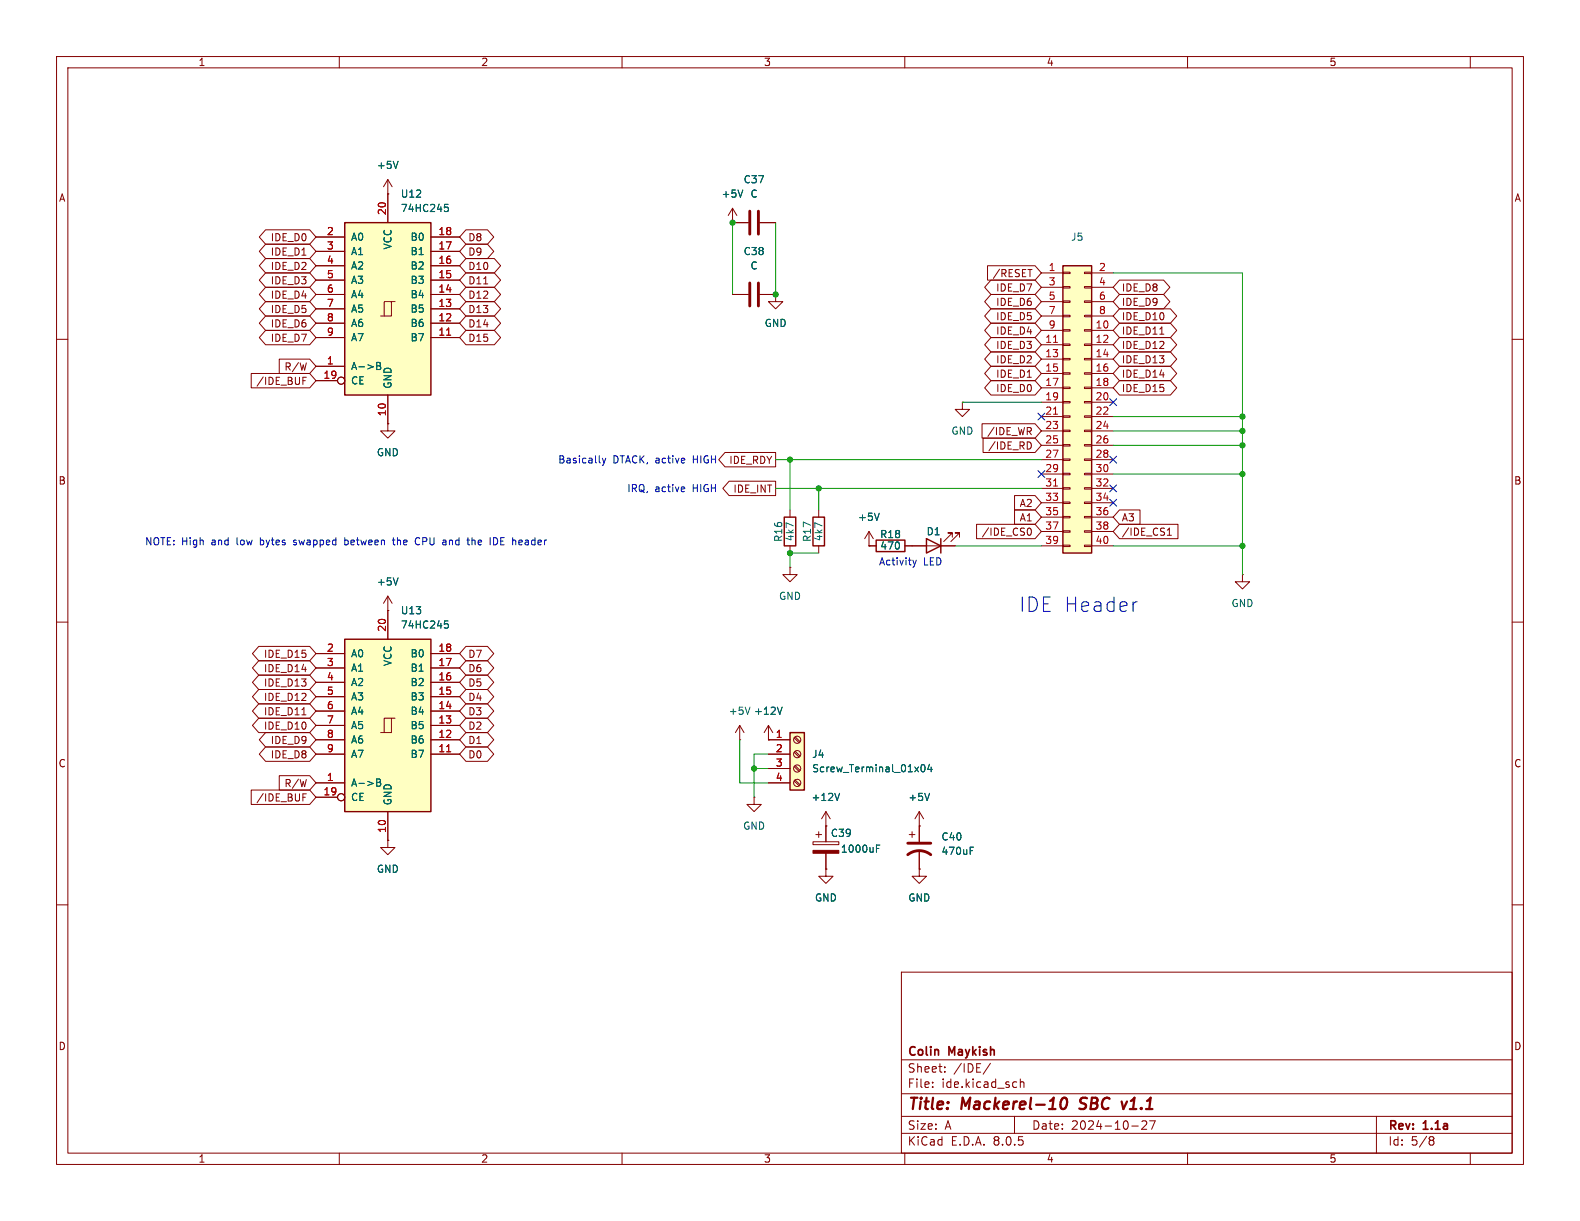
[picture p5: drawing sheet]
<svg xmlns="http://www.w3.org/2000/svg" width="279mm" height="216mm" viewBox="0 0 279 216" stroke-linecap="round" stroke-linejoin="round" font-family="sans-serif">
<g fill="none" stroke="#840000" stroke-width=".18">
<path d="M10 10h259.4v195.9h-259.4zM12 12h255.4v191.9h-255.4zM60 10v2M110 10v2M160 10v2M210 10v2M260 10v2M10 60h2M267.4 60h2M68.6 74.9v1.3h1.2l-1.2 1.3-1.3-1.3h1.3M68.6 74.9h.1M10 110h2"/>
<path d="M267.4 110h2M10 160h2M143.8 148.8h4.5v.6h-4.5zM144.3 147.6h1M144.8 147.1v1M146 153.7v1.2h1.3l-1.3 1.3-1.2-1.3h1.2M146 153.7h.1M146 146.1v2.7M146 150.9v2.8M160.8 147.6h1M161.3 147.1v1M162.6 146.1h.1"/>
<path d="M162.6 153.7v1.2h1.2l-1.2 1.3-1.3-1.3h1.3M162.6 153.7h.1M162.6 143.5l-.8 1.3M162.6 143.5v5.3M162.6 150.4v3.3M162.6 143.5l.7 1.3M267.4 160h2M159.4 171.9h108v32h-108zM159.4 197.4h108M159.4 193.4h108M159.4 187.4h108M164.9 192.1v.2"/>
<path d="M164.9 191.4v.1M167.1 189.4v.2M167.1 188.7v.1M175.1 188l-1.2 1.9M179.4 197.4v3M179.6 191.3l.2 .1M179.8 192.2l-.2 .1M180.4 190.8v1.5M180.4 191.4l.2-.1 .4 .1 .1 .9M200.1 199.1h1.2M201.9 198.3l.6-.1 .2 .1 .1 .3-.9 1.1h.9M203.3 198.2h1l-.7 1.5"/>
<path d="M243.4 197.4v6.5M60 203.9v2M110 203.9v2M159.4 200.4h108M160 203.9v2M210 203.9v2M253 201h.3l.3 .3-.3 .3M253 201.6h.3M253.3 201.6l.2 .2 .1 .4-.3 .3h-.3M260 203.9v2"/>
</g>
<path d="M187.8 194.3a.46 .46 0 0 1 .5-.2 .46 .46 0 0 1 .4 .4 1.15 1.15 0 0 1-.8 1.6l-.2-.1a1.54 1.54 0 0 1 .1-1.7zM190.9 196l.2 .1M191.2 194.3l-.2 .4 .1 .2M199.3 194.8l-.6 1.3" fill="none" stroke="#840000" stroke-width=".4"/>
<path d="M155 150h.4M155 149.4h.6M164.4 140.3l-.4 1.2M171.6 150.4h.4M171.6 149.8h.6" fill="none" stroke="#006464" stroke-width=".18"/>
<path d="M160.5 151.1a3.3 3.3 0 0 1 4.1 0M160.5 149.1h4.1" fill="none" stroke="#840000" stroke-width=".51"/>
<path d="M143.8 150.4h4.5v.5h-4.5z" fill="#840000" stroke="#840000" stroke-width=".18"/>
<path d="M139.7 129.5h2.5v10.2h-2.5z" fill="#ffffc2"/>
<path d="M139.7 129.5h2.5v10.2h-2.5z" fill="none" stroke="#840000" stroke-width=".25"/>
<g fill="none" stroke="#840000" stroke-width=".18">
<path d="M135.9 130.8h3.8M135.9 133.4h3.8M135.9 135.9h3.8M135.9 138.4h3.8M140.4 138.1l.9 .8M140.4 135.6l.9 .8M140.4 133l.9 .9M140.4 130.5l.9 .8M140.6 137.9l.9 .9M140.6 135.4l.9 .8M140.6 132.8l.9 .9M140.6 130.3l.9 .8"/>
<path d="M146 146.1h.1M146 143.5l-.7 1.3M146 143.5v2.6M146 143.5l.8 1.3"/>
<circle cx="141" cy="130.8" r=".63"/>
<circle cx="141" cy="138.4" r=".63"/>
<circle cx="141" cy="133.3" r=".63"/>
<circle cx="141" cy="135.9" r=".63"/>
</g>
<path d="M163 135.3l.2-.1a.68 .68 0 0 1 .4 .6 .68 .68 0 0 1-.4 .7l-.2-.2-.1-.3zM164.4 135.1l-.3 .9h.7M164.7 135.6v.9M148.5 140.3l-.5 1.2" fill="none" stroke="#006464" stroke-width=".18"/>
<path d="M188 47h5v50.8h-5z" fill="#ffffc2"/>
<g fill="none" stroke="#840000" stroke-width=".18">
<path d="M129.5 39.4h.1M129.5 36.8l-.7 1.3M129.5 36.8v2.6M129.5 36.8l.8 1.3M129.5 39.4h2.8M134.4 39.4h2.8M129.5 52.1h2.8M134.4 52.1h2.8M137.2 52.1v1.2h1.2l-1.2 1.3-1.3-1.3h1.3M137.2 52.1h.1M184.1 48.3h3.9M184.1 58.4h3.9"/>
<path d="M184.1 50.8h3.9M184.1 53.3h3.9M184.1 55.9h3.9M188 58.3h1.2v.2h-1.2zM188 55.8h1.2v.2h-1.2zM188 53.2h1.2v.3h-1.2zM188 50.7h1.2v.2h-1.2zM188 48.1h1.2v.3h-1.2zM191.8 58.3h1.2v.2h-1.2zM191.8 55.8h1.2v.2h-1.2zM191.8 53.2h1.2v.3h-1.2zM191.8 50.7h1.2v.2h-1.2z"/>
<path d="M191.8 48.1h1.2v.3h-1.2zM193 48.3h3.8M193 58.4h3.8M193 50.8h3.8M193 53.3h3.8M193 55.9h3.8M170.2 71.1v1.3h1.2l-1.2 1.3-1.3-1.3h1.3M170.2 71.1h.1M184.1 61h3.9M184.1 63.5h3.9M184.1 66h3.9M184.1 68.6h3.9"/>
<path d="M184.1 71.1h3.9M184.1 73.7h3.9M184.1 76.2h3.9M184.1 78.7h3.9M188 78.6h1.2v.3h-1.2zM188 76.1h1.2v.2h-1.2zM188 73.5h1.2v.3h-1.2zM188 71h1.2v.2h-1.2zM188 68.5h1.2v.2h-1.2zM188 65.9h1.2v.3h-1.2zM188 63.4h1.2v.2h-1.2zM188 60.8h1.2v.3h-1.2z"/>
<path d="M191.8 78.6h1.2v.3h-1.2zM191.8 76.1h1.2v.2h-1.2zM191.8 73.5h1.2v.3h-1.2zM191.8 71h1.2v.2h-1.2zM191.8 68.5h1.2v.2h-1.2zM191.8 65.9h1.2v.3h-1.2zM191.8 63.4h1.2v.2h-1.2zM191.8 60.8h1.2v.3h-1.2zM193 61h3.8M193 63.5h3.8M193 66h3.8M193 68.6h3.8"/>
<path d="M193 71.1h3.8M193 73.7h3.8M193 76.2h3.8M193 78.7h3.8M139.7 90.2v1.2M139.7 96.5v1.3M144.8 90.2v1.2M144.8 96.5v1.3M153.7 96.5h.1M153.7 96.5h1.2M153.7 94l-.8 1.3M153.7 94v2.5"/>
<path d="M153.7 94l.7 1.3M160 96.5h8.9M168.4 95v-.8h-.8h.8l-1.5 1.6M169.7 95v-.8h-.8h.8l-1.6 1.6M184.1 81.3h3.9M184.1 83.8h3.9M184.1 86.4h3.9M184.1 88.9h3.9M184.1 91.4h3.9M184.1 94h3.9M184.1 96.5h3.9M188 96.4h1.2v.2h-1.2z"/>
<path d="M188 93.9h1.2v.2h-1.2zM188 91.3h1.2v.3h-1.2zM188 88.8h1.2v.2h-1.2zM188 86.2h1.2v.3h-1.2zM188 83.7h1.2v.2h-1.2zM188 81.2h1.2v.2h-1.2zM191.8 96.4h1.2v.2h-1.2zM191.8 93.9h1.2v.2h-1.2zM191.8 91.3h1.2v.3h-1.2zM191.8 88.8h1.2v.2h-1.2zM191.8 86.2h1.2v.3h-1.2zM191.8 83.7h1.2v.2h-1.2z"/>
<path d="M191.8 81.2h1.2v.2h-1.2zM193 81.3h3.8M193 83.8h3.8M193 86.4h3.8M193 88.9h3.8M193 91.4h3.8M193 94h3.8M193 96.5h3.8M68.6 108h.1M68.6 105.4l-.8 1.3M68.6 105.4v2.6M68.6 105.4l.7 1.3"/>
<path d="M139.7 100.3v1.3h1.3l-1.3 1.3-1.3-1.3h1.3M139.7 100.3h.1M130.8 130.8h.1M130.8 128.3l-.8 1.2M130.8 128.3v2.5M130.8 128.3l.8 1.2M135.9 130.8h.1M135.9 128.3l-.8 1.2M135.9 128.3v2.5M135.9 128.3l.8 1.2M68.6 148.6v1.3h1.2l-1.2 1.2-1.3-1.2h1.3M68.6 148.6h.1"/>
</g>
<path d="M188 47h5v50.8h-5zM138.7 91.4h2v5.1h-2zM143.8 91.4h2v5.1h-2zM154.9 95.5h5.1v2h-5.1zM163.8 95.3l2.6 1.2-2.6 1.3zM166.4 95.3v2.5" fill="none" stroke="#840000" stroke-width=".25"/>
<path d="M186.3 60.5h.7M186.3 73.2h.7M186.3 85.9h.7" fill="none" stroke="#a90000" stroke-width=".18"/>
<path d="M132.6 37.3v4.1M134.1 37.3v4.1M132.6 50v4.1M134.1 50v4.1" fill="none" stroke="#840000" stroke-width=".51"/>
<path d="M131.4 33.6l-.5 1.3M155.5 90.7l-.4 1.3M70.4 102.2l-.4 1.2M132.6 125l-.4 1.3M138.3 125l-.4 1.3" fill="none" stroke="#006464" stroke-width=".18"/>
<path d="M61 113h15.2v30.5h-15.2z" fill="#ffffc2"/>
<g fill="none" stroke="#840000" stroke-width=".18">
<path d="M55.9 118.1h5.1M55.9 115.6h5.1M68.6 108v5M76.2 118.1h5.1M76.2 115.6h5.1M219.7 101.6v1.3h1.3l-1.3 1.2-1.3-1.2h1.3M219.7 101.6h.1M55.9 138.4h5.1M55.9 133.4h5.1M55.9 130.8h5.1M55.9 128.3h5.1M55.9 125.7h5.1"/>
<path d="M55.9 123.2h5.1M55.9 120.7h5.1M69.2 127h-1.3v2.5M69.8 127h-.6v2.5h-1.9M76.2 133.4h5.1M76.2 130.8h5.1M76.2 128.3h5.1M76.2 125.7h5.1M76.2 123.2h5.1M76.2 120.7h5.1M55.9 141h3.8M68.6 143.5v5.1"/>
<circle cx="60.3" cy="141" r=".63"/>
</g>
<path d="M61 113h15.2v30.5h-15.2z" fill="none" stroke="#840000" stroke-width=".25"/>
<path d="M78.6 109.8h.6M78.7 110.3h.3l.3 .2-.1 .4-.5 .2M66.6 137.7h.4l.3 .3-.3 .3 .3 .2v.3l-.2 .2h-.5zM66.6 138.3h.4" fill="none" stroke="#006464" stroke-width=".18"/>
<path d="M79 132.9h.7" fill="none" stroke="#a90000" stroke-width=".18"/>
<path d="M61 39.4h15.2v30.5h-15.2z" fill="#ffffc2"/>
<g fill="none" stroke="#840000" stroke-width=".18">
<path d="M68.6 34.3h.1M68.6 31.8v7.6M68.6 31.8l-.8 1.2M68.6 31.8l.7 1.2M129.5 39.4h.1M129.5 39.4h2.8M134.4 39.4h2.8M47 58.4h7.8l1.1 1.3-1.1 1.3h-7.8l-1.1-1.3zM47 40.6h7.8l1.1 1.3-1.1 1.3h-7.8l-1.1-1.3zM47 45.7h7.8l1.1 1.3-1.1 1.3h-7.8l-1.1-1.3zM47 43.2h7.8l1.1 1.3-1.1 1.2h-7.8l-1.1-1.2zM47 50.8h7.8l1.1 1.3-1.1 1.2h-7.8l-1.1-1.2z"/>
<path d="M47 55.9h7.8l1.1 1.3-1.1 1.2h-7.8l-1.1-1.2zM47 53.3h7.8l1.1 1.3-1.1 1.3h-7.8l-1.1-1.3zM47 48.3h7.8l1.1 1.2-1.1 1.3h-7.8l-1.1-1.3zM55.9 59.7h5.1M55.9 57.2h5.1M55.9 54.6h5.1M55.9 52.1h5.1M55.9 49.5h5.1M55.9 47h5.1M55.9 44.5h5.1M55.9 41.9h5.1M69.2 53.3h-1.3v2.6"/>
<path d="M69.8 53.3h-.6v2.6h-1.9M76.2 59.7h5.1M76.2 57.2h5.1M76.2 54.6h5.1M76.2 52.1h5.1M76.2 49.5h5.1M76.2 47h5.1M76.2 44.5h5.1M76.2 41.9h5.1M82.4 43.2h3.8l1.1 1.3-1.1 1.2h-3.8l-1.1-1.2zM82.4 40.6h3.8l1.1 1.3-1.1 1.3h-3.8l-1.1-1.3zM82.4 48.3h5l1.1 1.2-1.1 1.3h-5l-1.1-1.3z"/>
<path d="M82.4 50.8h5l1.1 1.3-1.1 1.2h-5l-1.1-1.2zM82.4 45.7h5l1.1 1.3-1.1 1.3h-5l-1.1-1.3zM82.4 55.9h5l1.1 1.3-1.1 1.2h-5l-1.1-1.2zM82.4 58.4h5l1.1 1.3-1.1 1.3h-5l-1.1-1.3zM82.4 53.3h5l1.1 1.3-1.1 1.3h-5l-1.1-1.3zM85.5 50.2h.8M129.5 52.1h2.8M134.4 52.1h2.8M137.2 52.1h.1M174.6 47h8.4l1.1 1.3-1.1 1.2h-8.4zM175.2 57.1h7.8l1.1 1.3-1.1 1.3h-7.8l-1.1-1.3zM175.2 59.7h7.8l1.1 1.3-1.1 1.2h-7.8l-1.1-1.2z"/>
<path d="M175.2 52.1h7.8l1.1 1.2-1.1 1.3h-7.8l-1.1-1.3zM175.2 54.6h7.8l1.1 1.3-1.1 1.3h-7.8l-1.1-1.3zM175.2 49.5h7.8l1.1 1.3-1.1 1.3h-7.8l-1.1-1.3zM181.8 47.7h.7M198 49.5h7.8l1.1 1.3-1.1 1.3h-7.8l-1.2-1.3zM198 54.6h9l1.1 1.3-1.1 1.3h-9l-1.2-1.3zM198 59.7h9l1.1 1.3-1.1 1.2h-9l-1.2-1.2zM198 57.1h9l1.1 1.3-1.1 1.3h-9l-1.2-1.3zM198 52.1h7.8l1.1 1.2-1.1 1.3h-7.8l-1.2-1.3zM205.1 59.1h.7M44.4 66h10.4l1.1 1.3-1.1 1.3h-10.4zM49.4 63.5h5.4l1.1 1.3-1.1 1.2h-5.4z"/>
<path d="M53.6 67.3h.4M53.6 66.7h.6M55.9 64.8h5.1M55.9 67.3h3.8M68.6 74.9h.1M68.6 69.9v5M173.7 74.9h9.3l1.1 1.3-1.1 1.3h-9.3zM173.8 77.5h9.2l1.1 1.2-1.1 1.3h-9.2zM175.2 62.2h7.8l1.1 1.3-1.1 1.3h-7.8l-1.1-1.3zM175.2 67.3h7.8l1.1 1.3-1.1 1.3h-7.8l-1.1-1.3zM175.2 64.8h7.8l1.1 1.2-1.1 1.3h-7.8l-1.1-1.3zM182.1 78.2l.3 .5-.3 .6"/>
<path d="M198 64.8h9l1.1 1.2-1.1 1.3h-9l-1.2-1.3zM198 62.2h9l1.1 1.3-1.1 1.3h-9l-1.2-1.3zM198 67.3h9l1.1 1.3-1.1 1.3h-9l-1.2-1.3zM128.2 80h9v2.6h-9l-1.1-1.3zM128.9 85.1h8.3v2.5h-8.3l-1.1-1.2zM153.7 96.5h.1M153.7 96.5h1.2M160 96.5h3.8M166.4 96.5h2.5M172.7 92.7h10.3l1.1 1.3-1.1 1.3h-10.3zM179.4 87.6h3.6l1.1 1.3-1.1 1.3h-3.6zM179.4 90.2h3.6l1.1 1.2-1.1 1.3h-3.6z"/>
<path d="M181.8 93.4h.2a.68 .68 0 0 1 .4 .6 .68 .68 0 0 1-.4 .7l-.2-.1M198 92.7h10.3v2.6h-10.3l-1.2-1.3zM198 90.2h3.6v2.5h-3.6l-1.2-1.3zM206.4 94.7h.7M206.4 93.7l.4-.3v1.3M45.8 119.4h9l1.1 1.3-1.1 1.2h-9l-1.2-1.2zM45.8 116.8h9l1.1 1.3-1.1 1.3h-9l-1.2-1.3zM45.8 114.3h9l1.1 1.3-1.1 1.2h-9l-1.2-1.2zM55.9 118.1h5.1M55.9 115.6h5.1M68.6 108h.1M68.6 108v5"/>
<path d="M76.2 118.1h5.1M76.2 115.6h5.1M82.4 119.4h3.8l1.1 1.3-1.1 1.2h-3.8l-1.1-1.2zM82.4 116.8h3.8l1.1 1.3-1.1 1.3h-3.8l-1.1-1.3zM82.4 114.3h3.8l1.1 1.3-1.1 1.2h-3.8l-1.1-1.2zM44.4 139.7h10.4l1.1 1.3-1.1 1.2h-10.4zM45.8 124.5h9l1.1 1.2-1.1 1.3h-9l-1.2-1.3zM45.8 127h9l1.1 1.3-1.1 1.2h-9l-1.2-1.2zM45.8 121.9h9l1.1 1.3-1.1 1.3h-9l-1.2-1.3zM47 132.1h7.8l1.1 1.3-1.1 1.2h-7.8l-1.1-1.2zM47 129.5h7.8l1.1 1.3-1.1 1.3h-7.8l-1.1-1.3zM49.4 137.2h5.4l1.1 1.2-1.1 1.3h-5.4z"/>
<path d="M53.4 126.4h.7M55.9 130.8h5.1M55.9 133.4h5.1M55.9 138.4h5.1M55.9 128.3h5.1M55.9 125.7h5.1M55.9 123.2h5.1M55.9 120.7h5.1M76.2 130.8h5.1M76.2 133.4h5.1M76.2 128.3h5.1M76.2 125.7h5.1"/>
<path d="M76.2 123.2h5.1M76.2 120.7h5.1M82.4 127h3.8l1.1 1.3-1.1 1.2h-3.8l-1.1-1.2zM82.4 124.5h3.8l1.1 1.2-1.1 1.3h-3.8l-1.1-1.3zM82.4 129.5h3.8l1.1 1.3-1.1 1.3h-3.8l-1.1-1.3zM82.4 121.9h3.8l1.1 1.3-1.1 1.3h-3.8l-1.1-1.3zM82.4 132.1h3.8l1.1 1.3-1.1 1.2h-3.8l-1.1-1.2zM135.9 130.8h.1M135.9 130.8h3.8M135.9 133.4h3.8M135.9 135.9h3.8M135.9 138.4h3.8"/>
<path d="M53.6 141h.4M53.6 140.4h.6M55.9 141h3.8M68.6 148.6h.1M68.6 143.5v5.1M133.3 141v1.2h1.3l-1.3 1.3-1.2-1.3h1.2M133.3 141h.1M146 146.1h.1M146 153.7h.1M146 146.1v2.7M146 150.9v2.8M162.6 153.7h.1"/>
<path d="M162.6 146.1h.1M162.6 146.1v2.7M162.6 150.4v3.3"/>
<circle cx="60.3" cy="67.3" r=".63"/>
<circle cx="60.3" cy="141" r=".63"/>
</g>
<path d="M61 39.4h15.2v30.5h-15.2z" fill="none" stroke="#840000" stroke-width=".25"/>
<g fill="none" stroke="#006464" stroke-width=".18">
<path d="M70.4 28.5l-.4 1.3M78.6 36.1h.6M78.7 36.6h.3l.3 .3-.1 .4-.5 .1M131.4 33.6l-.5 1.3M66.6 64.1h.4l.3 .2-.3 .4 .3 .1v.3l-.2 .2h-.5zM66.6 64.7h.4M155.5 90.7l-.4 1.3M70.4 102.2l-.4 1.2M78.6 109.8h.6M78.7 110.3h.3l.3 .2-.1 .4-.5 .2M66.6 137.7h.4l.3 .3-.3 .3 .3 .2v.3l-.2 .2h-.5zM66.6 138.3h.4"/>
<path d="M138.3 125l-.4 1.3M163 135.3l.2-.1a.68 .68 0 0 1 .4 .6 .68 .68 0 0 1-.4 .7l-.2-.2-.1-.3zM164.4 135.1l-.3 .9h.7M164.7 135.6v.9M148.5 140.3l-.5 1.2M155 150h.4M155 149.4h.6M164.4 140.3l-.4 1.2M171.6 150.4h.4M171.6 149.8h.6"/>
</g>
<path d="M79 59.3h.7M79 132.9h.7" fill="none" stroke="#a90000" stroke-width=".18"/>
<g fill="none" stroke="#0000c2" stroke-width=".18">
<path d="M51.9 96.3h.1M52.1 95.5l-.2 .2 .2 .2M61 95.1v1.2M61 96.3h.3M61.3 95.5l-.3 .1M69.4 95.5h.5M69.6 95.1v1.1l.3 .1M73.6 96.2l.3 .1 .3-.1M74.2 95.2l-.3-.1-.3 .2M83.5 95.1v1.2M83.8 95.5l-.3 .1M87.3 95.1a.64 .64 0 0 1 .7 .6 .64 .64 0 0 1-.7 .6"/>
<path d="M91.8 95.6h.5M91.8 96.3h.5M92.4 95.8l-.6 .1M106.5 81l.3 .9M106.8 81.9l-.3 .4M107.1 81l-.3 .9M120.9 86.1l.2 .3-.6 .1M121 86.9h-.1M161.4 99.1l.3 .8M161.7 99.9l-.3 .4M162 99.1l-.3 .8M200.9 106.4h.2"/>
</g>
<g fill="none" stroke="#009600" stroke-width=".18">
<path d="M129.5 39.4v12.7M137.2 39.4v12.7M196.8 48.3h22.9v53.3M170.2 71.1h13.9M196.8 78.7h22.9M196.8 73.7h22.9M196.8 76.2h22.9M137.2 81.3h46.9M137.2 86.4h46.9M139.7 81.3v8.9M144.8 97.8h-5.1v2.5M144.8 86.4v3.8"/>
<path d="M168.9 96.5h15.2M196.8 83.8h22.9M196.8 96.5h22.9M130.8 130.8v7.6h5.1M133.3 135.9h2.6M135.9 133.4h-2.6v7.6"/>
</g>
<path d="M183.5 73.1l1.3 1.2M184.8 73.1l-1.3 1.2M196.2 70.5l1.3 1.2M197.5 70.5l-1.3 1.2M183.5 83.2l1.3 1.2M184.8 83.2l-1.3 1.2M196.2 85.8l1.3 1.2M196.2 80.7l1.3 1.2M196.2 88.3l1.3 1.2M197.5 85.8l-1.3 1.2M197.5 80.7l-1.3 1.2M197.5 88.3l-1.3 1.2" fill="none" stroke="#000084" stroke-width=".18"/>
<g fill="#009600" stroke="#009600" stroke-width=".18">
<circle cx="137.2" cy="52.1" r=".46"/>
<circle cx="139.7" cy="81.3" r=".46"/>
<circle cx="139.7" cy="97.8" r=".46"/>
<circle cx="133.3" cy="135.9" r=".46"/>
<circle cx="144.8" cy="86.4" r=".46"/>
<circle cx="129.5" cy="39.4" r=".46"/>
<circle cx="219.7" cy="76.2" r=".46"/>
<circle cx="219.7" cy="78.7" r=".46"/>
<circle cx="219.7" cy="73.7" r=".46"/>
<circle cx="219.7" cy="83.8" r=".46"/>
<circle cx="219.7" cy="96.5" r=".46"/>
</g>
<text font-size="3.5" fill="#0000c2" x="180.2" y="108.4">IDE Header</text>
<g font-size="2.8" fill="#840000">
<text x="160.4" y="196.8">Title:</text>
<text x="170.1" y="196.8">Mackerel-10</text>
<text x="191.8" y="196.8">SBC</text>
<text x="200" y="196.8">v1.1</text>
</g>
<g font-size="2.1" fill="#840000">
<text x="160.4" y="189.9">Sheet:</text>
<text x="160.4" y="187.1">Colin</text>
<text x="167.9" y="187.1">Maykish</text>
<text x="168.6" y="189.9">/IDE/</text>
<text x="160.4" y="192.6">File:</text>
<text x="166.5" y="192.6">ide.kicad_sch</text>
<text x="160.4" y="202.8">KiCad</text>
<text x="160.4" y="200">Size:</text>
<text x="167.1" y="200">A</text>
<text x="168.1" y="202.8">E.D.A.</text>
<text x="175.7" y="202.8">8.0.5</text>
<text x="182.4" y="200">Date:</text>
<text x="189.4" y="200">2024-10-27</text>
<text x="245.4" y="200.2">Rev:</text>
<text x="245.4" y="202.8">Id:</text>
<text x="249.5" y="202.8">5/8</text>
<text x="251.8" y="200.2">1.1a</text>
</g>
<g font-size="1.8" fill="#840000">
<text x="35" y="11.9">1</text>
<text x="85" y="11.9">2</text>
<text x="135" y="11.9">3</text>
<text x="185" y="11.9">4</text>
<text x="235" y="11.9">5</text>
<text x="10.3" y="35.9">A</text>
<text x="267.7" y="35.9">A</text>
<text x="47.8" y="42.9">IDE_D0</text>
<text x="47.8" y="47.9">IDE_D2</text>
<text x="47.8" y="45.4">IDE_D1</text>
<text x="82.7" y="45.4">D9</text>
<text x="82.7" y="42.9">D8</text>
<text x="82.7" y="47.9">D10</text>
<text x="47.8" y="53">IDE_D4</text>
<text x="47.8" y="50.5">IDE_D3</text>
<text x="82.7" y="50.5">D11</text>
<text x="82.7" y="53">D12</text>
<text x="175.4" y="49.2">/RESET</text>
<text x="176" y="51.8">IDE_D7</text>
<text x="198.3" y="51.8">IDE_D8</text>
<text x="47.8" y="58.1">IDE_D6</text>
<text x="47.8" y="55.6">IDE_D5</text>
<text x="82.7" y="58.1">D14</text>
<text x="82.7" y="55.6">D13</text>
<text x="176" y="59.4">IDE_D4</text>
<text x="176" y="54.3">IDE_D6</text>
<text x="176" y="56.8">IDE_D5</text>
<text x="198.3" y="56.8">IDE_D10</text>
<text x="198.3" y="59.4">IDE_D11</text>
<text x="198.3" y="54.3">IDE_D9</text>
<text x="47.8" y="60.6">IDE_D7</text>
<text x="50.2" y="65.7">R/W</text>
<text x="82.7" y="60.6">D15</text>
<text x="176" y="64.5">IDE_D2</text>
<text x="176" y="61.9">IDE_D3</text>
<text x="198.3" y="61.9">IDE_D12</text>
<text x="198.3" y="64.5">IDE_D13</text>
<text x="45.2" y="68.3">/IDE_BUF</text>
<text x="176" y="69.5">IDE_D0</text>
<text x="176" y="67">IDE_D1</text>
<text x="198.3" y="67">IDE_D14</text>
<text x="198.3" y="69.5">IDE_D15</text>
<text x="174.5" y="77.2">/IDE_WR</text>
<text x="128.9" y="82.2">IDE_RDY</text>
<text x="174.7" y="79.7">/IDE_RD</text>
<text x="10.3" y="85.9">B</text>
<text x="129.6" y="87.3">IDE_INT</text>
<text x="180.2" y="89.9">A2</text>
<text x="267.7" y="85.9">B</text>
<text x="173.5" y="94.9">/IDE_CS0</text>
<text x="180.2" y="92.4">A1</text>
<text x="198.3" y="94.9">/IDE_CS1</text>
<text x="198.3" y="92.4">A3</text>
<text x="46.6" y="119.1">IDE_D14</text>
<text x="46.6" y="116.5">IDE_D15</text>
<text x="82.7" y="119.1">D6</text>
<text x="82.7" y="116.5">D7</text>
<text x="46.6" y="124.1">IDE_D12</text>
<text x="46.6" y="121.6">IDE_D13</text>
<text x="82.7" y="121.6">D5</text>
<text x="82.7" y="124.1">D4</text>
<text x="46.6" y="126.7">IDE_D11</text>
<text x="46.6" y="129.2">IDE_D10</text>
<text x="47.8" y="131.8">IDE_D9</text>
<text x="82.7" y="129.2">D2</text>
<text x="82.7" y="126.7">D3</text>
<text x="82.7" y="131.8">D1</text>
<text x="10.3" y="135.9">C</text>
<text x="47.8" y="134.3">IDE_D8</text>
<text x="82.7" y="134.3">D0</text>
<text x="267.7" y="135.9">C</text>
<text x="45.2" y="141.9">/IDE_BUF</text>
<text x="50.2" y="139.4">R/W</text>
<text x="10.3" y="185.9">D</text>
<text x="267.7" y="185.9">D</text>
<text x="35" y="205.8">1</text>
<text x="85" y="205.8">2</text>
<text x="135" y="205.8">3</text>
<text x="185" y="205.8">4</text>
<text x="235" y="205.8">5</text>
</g>
<g font-size="1.8" fill="#006464">
<text x="66.5" y="30.1">+5V</text>
<text x="70.8" y="35.2">U12</text>
<text x="127.5" y="35.2">+5V</text>
<text x="131.4" y="32.6">C37</text>
<text x="132.6" y="35.2">C</text>
<text x="70.8" y="37.7">74HC245</text>
<text x="62" y="42.8">A0</text>
<text x="62" y="45.3">A1</text>
<text x="62" y="47.9">A2</text>
<text x="69.4" y="44.2" transform="rotate(-90 69.4 44.2)">VCC</text>
<text x="72.5" y="47.9">B2</text>
<text x="72.5" y="45.3">B1</text>
<text x="72.5" y="42.8">B0</text>
<text x="131.4" y="45.3">C38</text>
<text x="132.6" y="47.9">C</text>
<text x="189.3" y="42.8">J5</text>
<text x="62" y="50.4">A3</text>
<text x="62" y="52.9">A4</text>
<text x="72.5" y="52.9">B4</text>
<text x="72.5" y="50.4">B3</text>
<text x="62" y="55.5">A5</text>
<text x="62" y="58">A6</text>
<text x="72.5" y="58">B6</text>
<text x="72.5" y="55.5">B5</text>
<text x="135.1" y="58">GND</text>
<text x="62" y="65.6">A-&gt;B</text>
<text x="62" y="60.6">A7</text>
<text x="72.5" y="60.6">B7</text>
<text x="62" y="68.2">CE</text>
<text x="69.4" y="68.8" transform="rotate(-90 69.4 68.8)">GND</text>
<text x="168.1" y="77.1">GND</text>
<text x="66.5" y="80.9">GND</text>
<text x="138.5" y="95.9" transform="rotate(-90 138.5 95.9)">R16</text>
<text x="140.6" y="95.8" transform="rotate(-90 140.6 95.8)">4k7</text>
<text x="143.6" y="95.9" transform="rotate(-90 143.6 95.9)">R17</text>
<text x="145.6" y="95.8" transform="rotate(-90 145.6 95.8)">4k7</text>
<text x="151.6" y="92.3">+5V</text>
<text x="155.5" y="95.4">R18</text>
<text x="163.8" y="94.8">D1</text>
<text x="155.6" y="97.4">470</text>
<text x="66.5" y="103.7">+5V</text>
<text x="137.7" y="106.3">GND</text>
<text x="217.7" y="107.5">GND</text>
<text x="70.8" y="108.8">U13</text>
<text x="70.8" y="111.4">74HC245</text>
<text x="62" y="116.4">A0</text>
<text x="62" y="119">A1</text>
<text x="69.4" y="117.9" transform="rotate(-90 69.4 117.9)">VCC</text>
<text x="72.5" y="119">B1</text>
<text x="72.5" y="116.4">B0</text>
<text x="62" y="121.5">A2</text>
<text x="62" y="124.1">A3</text>
<text x="72.5" y="124.1">B3</text>
<text x="72.5" y="121.5">B2</text>
<text x="62" y="126.6">A4</text>
<text x="62" y="129.1">A5</text>
<text x="62" y="131.7">A6</text>
<text x="72.5" y="131.7">B6</text>
<text x="72.5" y="129.1">B5</text>
<text x="72.5" y="126.6">B4</text>
<text x="128.8" y="126.6">+5V</text>
<text x="133.2" y="126.6">+12V</text>
<text x="62" y="134.2">A7</text>
<text x="72.5" y="134.2">B7</text>
<text x="143.5" y="134.2">J4</text>
<text x="143.5" y="136.8">Screw_Terminal_01x04</text>
<text x="62" y="139.3">A-&gt;B</text>
<text x="62" y="141.8">CE</text>
<text x="69.4" y="142.5" transform="rotate(-90 69.4 142.5)">GND</text>
<text x="143.4" y="141.8">+12V</text>
<text x="160.5" y="141.8">+5V</text>
<text x="131.3" y="146.9">GND</text>
<text x="146.8" y="148.2">C39</text>
<text x="166.4" y="148.8">C40</text>
<text x="66.5" y="154.5">GND</text>
<text x="148.6" y="151">1000uF</text>
<text x="166.4" y="151.4">470uF</text>
<text x="144" y="159.6">GND</text>
<text x="160.5" y="159.6">GND</text>
</g>
<g font-size="1.8" fill="#a90000">
<text x="57.7" y="41.7">2</text>
<text x="68.3" y="38.1" transform="rotate(-90 68.3 38.1)">20</text>
<text x="77.4" y="41.7">18</text>
<text x="57.7" y="44.2">3</text>
<text x="57.7" y="46.7">4</text>
<text x="77.4" y="46.7">16</text>
<text x="77.4" y="44.2">17</text>
<text x="57.7" y="49.3">5</text>
<text x="57.7" y="51.8">6</text>
<text x="77.4" y="51.8">14</text>
<text x="77.4" y="49.3">15</text>
<text x="185.3" y="48">1</text>
<text x="185.3" y="50.5">3</text>
<text x="185.3" y="53.1">5</text>
<text x="194.2" y="48">2</text>
<text x="194.2" y="50.5">4</text>
<text x="194.2" y="53.1">6</text>
<text x="57.7" y="54.4">7</text>
<text x="57.7" y="56.9">8</text>
<text x="57.7" y="59.4">9</text>
<text x="77.4" y="59.4">11</text>
<text x="77.4" y="56.9">12</text>
<text x="77.4" y="54.4">13</text>
<text x="185.3" y="55.6">7</text>
<text x="185.3" y="58.2">9</text>
<text x="193.6" y="58.2">10</text>
<text x="194.2" y="55.6">8</text>
<text x="57.7" y="64.5">1</text>
<text x="184.7" y="60.7">11</text>
<text x="184.7" y="63.2">13</text>
<text x="184.7" y="65.8">15</text>
<text x="193.6" y="60.7">12</text>
<text x="193.6" y="63.2">14</text>
<text x="193.6" y="65.8">16</text>
<text x="57.1" y="67.1">19</text>
<text x="184.7" y="68.3">17</text>
<text x="184.7" y="70.9">19</text>
<text x="193.6" y="68.3">18</text>
<text x="193.6" y="70.9">20</text>
<text x="68.3" y="73.7" transform="rotate(-90 68.3 73.7)">10</text>
<text x="184.7" y="73.4">21</text>
<text x="184.7" y="75.9">23</text>
<text x="193.6" y="73.4">22</text>
<text x="193.6" y="75.9">24</text>
<text x="184.7" y="78.5">25</text>
<text x="184.7" y="81">27</text>
<text x="184.7" y="83.6">29</text>
<text x="193.6" y="78.5">26</text>
<text x="193.6" y="81">28</text>
<text x="193.6" y="83.6">30</text>
<text x="184.7" y="86.1">31</text>
<text x="184.7" y="88.6">33</text>
<text x="193.6" y="86.1">32</text>
<text x="193.6" y="88.6">34</text>
<text x="184.7" y="91.2">35</text>
<text x="184.7" y="93.7">37</text>
<text x="193.6" y="91.2">36</text>
<text x="193.6" y="93.7">38</text>
<text x="184.7" y="96.3">39</text>
<text x="193.6" y="96.3">40</text>
<text x="68.3" y="111.8" transform="rotate(-90 68.3 111.8)">20</text>
<text x="57.7" y="115.3">2</text>
<text x="57.7" y="117.9">3</text>
<text x="77.4" y="117.9">17</text>
<text x="77.4" y="115.3">18</text>
<text x="57.7" y="120.4">4</text>
<text x="57.7" y="122.9">5</text>
<text x="57.7" y="125.5">6</text>
<text x="77.4" y="125.5">14</text>
<text x="77.4" y="122.9">15</text>
<text x="77.4" y="120.4">16</text>
<text x="57.7" y="128">7</text>
<text x="57.7" y="130.6">8</text>
<text x="77.4" y="130.6">12</text>
<text x="77.4" y="128">13</text>
<text x="137.1" y="130.6">1</text>
<text x="57.7" y="133.1">9</text>
<text x="77.4" y="133.1">11</text>
<text x="137.1" y="133.1">2</text>
<text x="137.1" y="135.6">3</text>
<text x="57.1" y="140.7">19</text>
<text x="57.7" y="138.2">1</text>
<text x="137.1" y="138.2">4</text>
<text x="68.3" y="147.4" transform="rotate(-90 68.3 147.4)">10</text>
</g>
<g font-size="1.8" fill="#0000c2">
<text x="98.6" y="82.1">Basically</text>
<text x="108.4" y="82.1">DTACK, active</text>
<text x="122.8" y="82.1">HIGH</text>
<text x="110.8" y="87.2">IRQ,</text>
<text x="115.8" y="87.2">active</text>
<text x="122.6" y="87.2">HIGH</text>
<text x="25.6" y="96.6">NOTE: High</text>
<text x="37.5" y="96.6">and</text>
<text x="42.1" y="96.6">low</text>
<text x="46.4" y="96.6">bytes</text>
<text x="52.6" y="96.6">swapped</text>
<text x="61.8" y="96.6">between</text>
<text x="70.6" y="96.6">the</text>
<text x="74.7" y="96.6">CPU</text>
<text x="79.8" y="96.6">and</text>
<text x="84.4" y="96.6">the</text>
<text x="88.5" y="96.6">IDE</text>
<text x="92.7" y="96.6">header</text>
<text x="155.3" y="100.2">Activity</text>
<text x="163.3" y="100.2">LED</text>
</g>
</svg>
